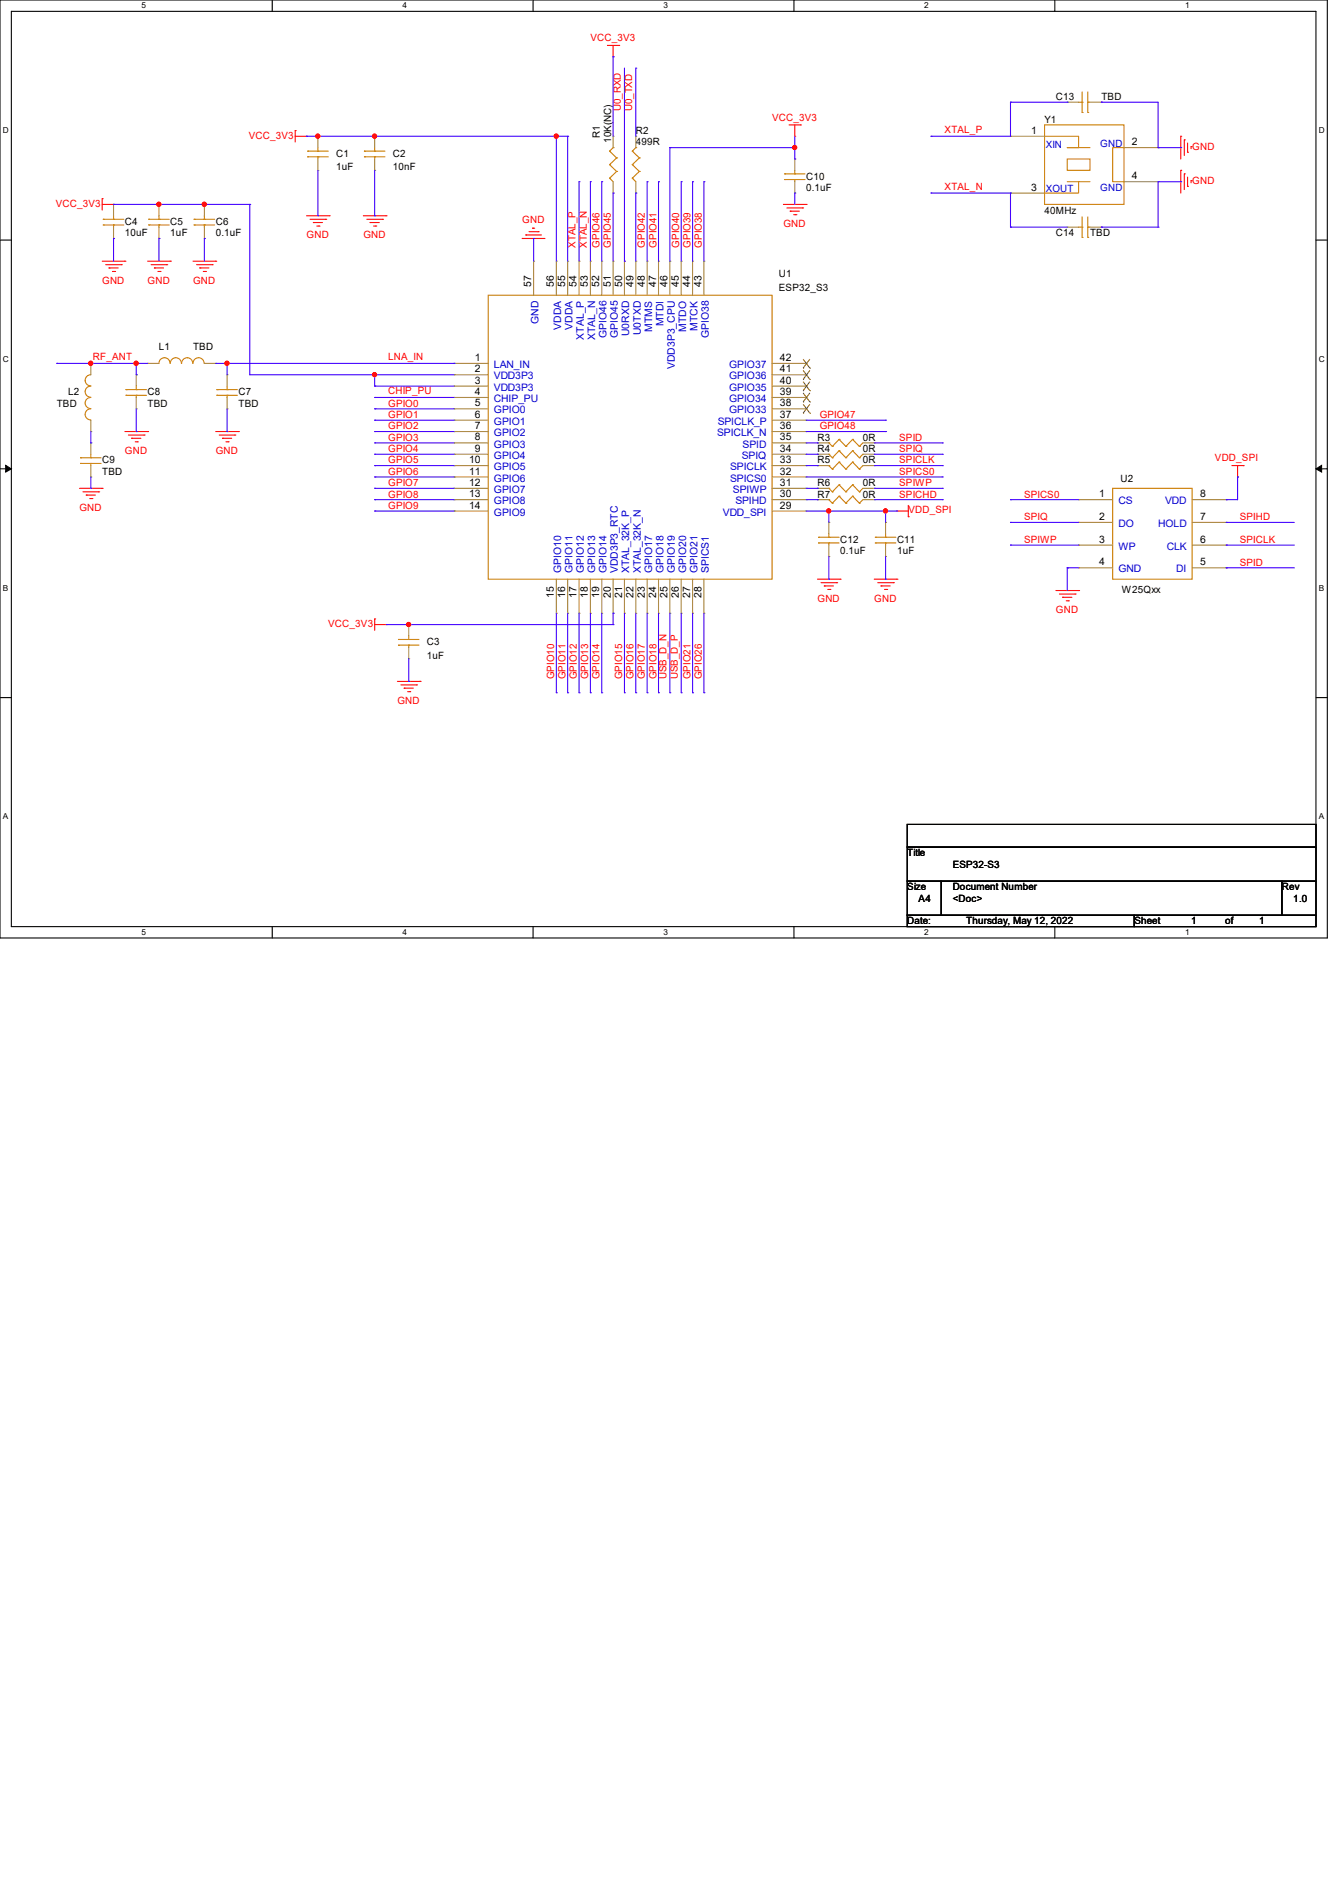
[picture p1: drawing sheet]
<svg xmlns="http://www.w3.org/2000/svg" width="210mm" height="297mm" viewBox="0 0 210 297" stroke-linecap="round" stroke-linejoin="round" font-family="sans-serif">
<path d="M0 0h207.9v146.9h-207.9zM1.8 1.8h204.3v143.3h-204.3z" fill="none" stroke="#000" stroke-width=".17"/>
<g fill="#fff">
<path d="M22.2 .2h.7v1.4h-.7z"/>
<path d="M22.2 145.2h.7v1.4h-.7z"/>
</g>
<path d="M42.6 0v1.8M42.6 145.1v1.8" fill="none" stroke="#000" stroke-width=".17"/>
<g fill="#fff">
<path d="M63 .2h.7v1.4h-.7z"/>
<path d="M63 145.2h.7v1.4h-.7z"/>
</g>
<path d="M83.5 0v1.8M83.5 145.1v1.8" fill="none" stroke="#000" stroke-width=".17"/>
<g fill="#fff">
<path d="M103.9 .2h.7v1.4h-.7z"/>
<path d="M103.9 145.2h.7v1.4h-.7z"/>
</g>
<path d="M124.3 0v1.8M124.3 145.1v1.8" fill="none" stroke="#000" stroke-width=".17"/>
<g fill="#fff">
<path d="M144.7 .2h.7v1.4h-.7z"/>
<path d="M144.7 145.2h.7v1.4h-.7z"/>
</g>
<path d="M165.2 0v1.8M165.2 145.1v1.8" fill="none" stroke="#000" stroke-width=".17"/>
<g fill="#fff">
<path d="M185.6 .2h.7v1.4h-.7z"/>
<path d="M185.6 145.2h.7v1.4h-.7z"/>
<path d="M.5 19.7h.9v1.4h-.9z"/>
<path d="M206.5 19.7h.9v1.4h-.9z"/>
<path d="M.5 55.5h.9v1.4h-.9z"/>
<path d="M206.5 55.5h.9v1.4h-.9z"/>
</g>
<path d="M0 37.6h1.8M206.1 37.6h1.8" fill="none" stroke="#000" stroke-width=".17"/>
<g fill="#fff">
<path d="M.5 91.3h.8v1.4h-.8z"/>
<path d="M206.5 91.3h.8v1.4h-.8z"/>
</g>
<path d="M0 73.4h1.8M206.1 73.4h1.8" fill="none" stroke="#000" stroke-width=".17"/>
<path d="M.9 72.9l.9 .5-.9 .5zM206.1 73.4l.9-.5v1z" fill="#000" stroke="#000" stroke-width=".16"/>
<g fill="#fff">
<path d="M.5 127.1h.8v1.4h-.8z"/>
<path d="M206.5 127.1h.8v1.4h-.8z"/>
</g>
<path d="M0 109.2h1.8M206.1 109.2h1.8M142.1 129.1h64v3.5h-64zM142.1 132.6h64v5.4h-64zM142.1 138h5.3v5.3h-5.3zM147.4 138h53.3v5.3h-53.3zM200.7 138h5.4v5.3h-5.4zM142.1 143.3h35.5v1.8h-35.5zM177.6 143.3h28.5v1.8h-28.5z" fill="none" stroke="#000" stroke-width=".17"/>
<g fill="none" stroke="#f00" stroke-width=".17">
<path d="M95.1 7.1h1.8M96 8.9h.1M96 7.1v1.8M96.9 7.1h.1M123.6 19.6h1.7M124.5 19.6v1.7M125.3 19.6h.1M16 31.1h.1M16 32h1.8M16 31.1v1.8M17.8 32h.1M46.2 20.4h.1"/>
<path d="M46.2 21.3h1.8M46.2 20.4v1.8M48 21.3h.1M48 33.8h3.6M48.6 34.3h2.4M49.1 34.8h.1M49.1 34.8h1.4M49.6 35.4h.4M50 35.4h.1M51 34.3h.1M51.6 33.8h.1M56.9 33.8h3.6"/>
<path d="M57.4 34.3h2.5M58 34.8h.1M58 34.8h1.4M58.5 35.4h.3M58.8 35.4h.1M59.9 34.3h.1M60.5 33.8h.1M81.8 37.3h.1M81.8 37.3h3.5M82.3 36.8h.1M82.3 36.8h2.5M82.8 36.3h1.5"/>
<path d="M83.4 35.7h.1M83.4 35.7h.3M84.3 36.3h.1M122.7 32h3.5M123.2 32.6h2.5M123.7 33.1h.1M123.7 33.1h1.5M124.3 33.6h.3M124.5 21.3h.1M124.6 33.6h.1M125.7 32.6h.1M126.2 32h.1"/>
<path d="M184.9 21.3h.1M184.9 26.7h.1M184.9 21.3v3.6M184.9 26.7v3.5M185.5 21.9h.1M185.5 27.2h.1M185.5 21.9v2.4M185.5 27.2v2.5M186 23.8h.1M186 29.2h.1M186 22.4v1.4M186 27.7v1.5"/>
<path d="M186.5 22.9h.1M186.5 28.3h.1M186.5 22.9v.4M186.5 28.3v.3M16 40.9h3.6M16.6 41.4h2.4M17.1 42h.1M17.1 42h1.4M17.6 42.5h.3M17.9 42.5h.1M19 41.4h.1M19.6 40.9h.1"/>
<path d="M23.1 40.9h3.6M23.7 41.4h2.4M24.2 42h.1M24.2 42h1.4M24.7 42.5h.4M25.1 42.5h.1M26.1 41.4h.1M26.7 40.9h.1M30.2 40.9h3.6M30.8 41.4h2.4M31.3 42h.1M31.3 42h1.4"/>
<path d="M31.8 42.5h.4M32.2 42.5h.1M33.2 41.4h.1M33.8 40.9h.1M12.4 76.5h3.6M13 77h2.5M13.5 77.5h.1M13.5 77.5h1.4M14.1 78.1h.3M14.4 78.1h.1M15.5 77h.1M16 76.5h.1"/>
<path d="M19.6 67.6h3.5M20.1 68.1h2.5M20.6 68.6h.1M20.6 68.6h1.5M21.2 69.2h.3M21.5 69.2h.1M22.6 68.1h.1M23.1 67.6h.1M33.8 67.6h3.5M34.3 68.1h2.5M34.8 68.6h.1M34.8 68.6h1.5"/>
<path d="M35.4 69.2h.3M35.7 69.2h.1M36.8 68.1h.1M37.3 67.6h.1M142.2 79.1v1.8M192.9 72.9h1.8M193.8 74.7h.1M193.8 72.9v1.8M194.7 72.9h.1M58.7 96.9h.1M58.7 97.8h1.8M58.7 96.9v1.8"/>
<path d="M60.5 97.8h.1M128 90.7h3.6M128.6 91.2h2.4M129.1 91.7h.1M129.1 91.7h1.4M129.6 92.3h.4M130 92.3h.1M131 91.2h.1M131.6 90.7h.1M136.9 90.7h3.6M137.5 91.2h2.4M138 91.7h.1"/>
<path d="M138 91.7h1.4M138.5 92.3h.4M138.9 92.3h.1M139.9 91.2h.1M140.5 90.7h.1M140.5 80h.1M140.5 80h1.7M142.2 80.9h.1M165.4 92.5h3.5M165.9 93h2.5M166.4 93.5h.1M166.4 93.5h1.5"/>
<path d="M167 94.1h.3M167.3 94.1h.1M168.4 93h.1M168.9 92.5h.1M62.2 106.7h3.6M62.8 107.2h2.4M63.3 107.7h.1M63.3 107.7h1.4M63.8 108.3h.4M64.2 108.3h.1M65.2 107.2h.1M65.8 106.7h.1"/>
</g>
<g fill="none" stroke="#cc8006" stroke-width=".17">
<path d="M163.6 19.6h12.4v12.4h-12.4zM168.9 16h.6M169.5 17.6h.1M169.5 16h.1M169.5 14.4v3.2M170.3 16h.1M170.3 17.6h.1M170.3 14.4v3.2M170.3 16h.4M16.2 34.3h.1M16.2 35.2h.1M16.2 34.3h3.2"/>
<path d="M16.2 35.2h3.2M17.8 35.2h.1M17.8 34.3h.1M17.8 33.8v.5M17.8 35.2v.4M23.3 34.3h.1M23.3 35.2h.1M23.3 34.3h3.2M23.3 35.2h3.2M24.9 35.2h.1M24.9 34.3h.1M24.9 33.8v.5"/>
<path d="M24.9 35.2v.4M30.4 34.3h.1M30.4 35.2h.1M30.4 34.3h3.2M30.4 35.2h3.2M32 35.2h.1M32 34.3h.1M32 33.8v.5M32 35.2v.4M48.2 23.7h.1M48.2 24.6h.1M48.2 23.7h3.2"/>
<path d="M48.2 24.6h3.2M49.8 24.6h.1M49.8 23.7h.1M49.8 23.1v.6M49.8 24.6v.3M57.1 23.7h.1M57.1 24.6h.1M57.1 23.7h3.2M57.1 24.6h3.2M58.7 24.6h.1M58.7 23.7h.1M58.7 23.1v.6"/>
<path d="M58.7 24.6v.3M95.5 27.9h.1M95.5 25.8h.1M95.5 23.7h.1M95.5 27.9l.5 .5M95.5 25.8l1.1 1M95.5 23.7l1.1 1M96 23.1h.1M96 23.1l-.5 .6M96.6 26.8h.1M96.6 24.7h.1M96.6 26.8l-1.1 1.1"/>
<path d="M96.6 24.7l-1.1 1.1M99 27.9h.1M99 25.8h.1M99 23.7h.1M99 27.9l.6 .5M99 25.8l1.1 1M99 23.7l1.1 1M99.6 23.1h.1M99.6 23.1l-.6 .6M100.1 26.8h.1M100.1 24.7h.1M100.1 26.8l-1.1 1.1"/>
<path d="M100.1 24.7l-1.1 1.1M122.9 27.2h.1M122.9 28.1h.1M122.9 27.2h3.2M122.9 28.1h3.2M124.5 28.1h.1M124.5 27.2h.1M124.5 26.7v.5M124.5 28.1v.3M163.6 21.3h5.3v1.8h-1.8h3.6M167.1 24.9h3.6v1.8h-3.6zM167.1 28.4h3.6"/>
<path d="M168.9 28.4v1.8h-5.3M168.9 35.6h.6M169.5 37.2h.1M169.5 35.6h.1M169.5 34v3.2M170.3 35.6h.1M170.3 37.2h.1M170.3 35.6h.4M170.3 34v3.2M176 23.1h-1.8v5.3h1.8M14.2 58.7a.87 .87 0 0 0-.9 .8 .87 .87 0 0 0 .9 .9M24.9 56.9a.87 .87 0 0 1 .9-.9 .87 .87 0 0 1 .8 .9"/>
<path d="M26.7 56.9a.87 .87 0 0 1 .8-.9 .87 .87 0 0 1 .9 .9M28.4 56.9a.87 .87 0 0 1 .9-.9 .87 .87 0 0 1 .9 .9M30.2 56.9a.87 .87 0 0 1 .9-.9 .87 .87 0 0 1 .9 .9M76.5 46.2h44.4v44.5h-44.4zM12.6 71.7h.1M12.6 72.6h.1M12.6 71.7h3.2M12.6 72.6h3.2M14.2 64a.87 .87 0 0 0-.9 .9 .87 .87 0 0 0 .9 .8M14.2 62.2a.87 .87 0 0 0-.9 .9 .87 .87 0 0 0 .9 .9M14.2 60.5a.87 .87 0 0 0-.9 .8 .87 .87 0 0 0 .9 .9M14.2 72.6h.1"/>
<path d="M14.2 71.7h.1M14.2 71.1v.6M14.2 72.6v.3M19.7 61h.1M19.7 61.9h.1M19.7 61h3.2M19.7 61.9h3.2M21.3 61.9h.1M21.3 61h.1M21.3 60.5v.5M21.3 61.9v.3M34 61h.1"/>
<path d="M34 61.9h.1M34 61h3.2M34 61.9h3.2M35.6 61.9h.1M35.6 61h.1M35.6 60.5v.5M35.6 61.9v.3M129.8 78.2h.1M129.8 69.3h.1M129.8 76.5h.1M129.8 72.9h.1M129.8 71.1h.1"/>
<path d="M129.8 78.2l.5 .6M129.8 69.3l.5 .6M129.8 76.5l.5 .5M129.8 72.9l.5 .5M129.8 71.1l.5 .6M130.3 78.8h.1M130.3 69.9h.1M130.3 77h.1M130.3 73.4h.1M130.3 71.7h.1M131.4 77.7h.1M131.4 68.8h.1"/>
<path d="M131.4 75.9h.1M131.4 72.3h.1M131.4 70.6h.1M131.4 77.7l1.1 1.1M131.4 77.7l-1.1 1.1M131.4 68.8l1.1 1.1M131.4 68.8l-1.1 1.1M131.4 75.9l1.1 1.1M131.4 75.9l-1.1 1.1M131.4 72.3l1.1 1.1M131.4 72.3l-1.1 1.1M131.4 70.6l1.1 1.1"/>
<path d="M131.4 70.6l-1.1 1.1M132.5 78.8h.1M132.5 69.9h.1M132.5 77h.1M132.5 73.4h.1M132.5 71.7h.1M133.5 77.7h.1M133.5 68.8h.1M133.5 75.9h.1M133.5 72.3h.1M133.5 70.6h.1M133.5 77.7l1.1 1.1"/>
<path d="M133.5 77.7l-1 1.1M133.5 68.8l1.1 1.1M133.5 68.8l-1 1.1M133.5 75.9l1.1 1.1M133.5 75.9l-1 1.1M133.5 72.3l1.1 1.1M133.5 72.3l-1 1.1M133.5 70.6l1.1 1.1M133.5 70.6l-1 1.1M134.6 78.8h.1M134.6 69.9h.1M134.6 77h.1"/>
<path d="M134.6 73.4h.1M134.6 71.7h.1M135.1 78.2l-.5 .6M135.1 69.3l-.5 .6M135.1 76.5l-.5 .5M135.1 72.9l-.5 .5M135.1 71.1l-.5 .6M174.2 76.5h12.5v14.2h-12.5zM64 99.6v.5M128.2 84.1h.1M128.2 85h.1M128.2 84.1h3.2"/>
<path d="M128.2 85h3.2M129.8 85h.1M129.8 84.1h.1M129.8 83.6v.5M129.8 85v.3M137.1 84.1h.1M137.1 85h.1M137.1 84.1h3.2M137.1 85h3.2M138.7 85h.1M138.7 84.1h.1M138.7 83.6v.5"/>
<path d="M138.7 85v.3M62.4 100.1h.1M62.4 101h.1M62.4 100.1h3.2M62.4 101h3.2M64 101h.1M64 100.1h.1M64 101v.3"/>
</g>
<g fill="none" stroke="#a84" stroke-width=".17">
<path d="M167.1 16h.1M167.1 16h1.8M170.7 16h1.8M172.5 16h.1M17.8 37.3h.1M17.8 32h.1M17.8 32v1.8M17.8 35.6v1.7M24.9 37.3h.1M24.9 32h.1M24.9 32v1.8M24.9 35.6v1.7"/>
<path d="M32 37.3h.1M32 32h.1M32 32v1.8M32 35.6v1.7M49.8 26.7h.1M49.8 21.3h.1M49.8 21.3v1.8M49.8 24.9v1.8M58.7 26.7h.1M58.7 21.3h.1M58.7 21.3v1.8M58.7 24.9v1.8"/>
<path d="M96 30.2h.1M96 21.3h.1M96 21.3v1.8M96 28.4v1.8M99.6 30.2h.1M99.6 21.3h.1M99.6 21.3v1.8M99.6 28.4v1.8M124.5 30.2h.1M124.5 24.9h.1M124.5 24.9v1.8M124.5 28.4v1.8"/>
<path d="M158.2 21.3h.1M158.2 30.2h.1M158.2 21.3h5.4M158.2 30.2h5.4M167.1 35.6h.1M167.1 35.6h1.8M170.7 35.6h1.8M172.5 35.6h.1M176 23.1h5.4M176 28.4h5.4M181.4 23.1h.1M181.4 28.4h.1"/>
<path d="M14.2 56.9h.1M14.2 56.9v1.8M21.3 58.7h.1M21.3 58.7v1.8M23.1 56.9h.1M23.1 56.9h1.8M32 56.9h1.8M33.8 56.9h.1M35.6 58.7h.1M35.6 58.7v1.8M71.1 56.9h.1M71.1 58.7h.1"/>
<path d="M71.1 56.9h5.4M71.1 58.7h5.4M83.6 40.9h.1M83.6 40.9v5.3M87.1 40.9h.1M87.1 40.9v5.3M88.9 40.9h.1M88.9 40.9v5.3M90.7 40.9h.1M90.7 40.9v5.3M92.5 40.9h.1M92.5 40.9v5.3"/>
<path d="M94.2 40.9h.1M94.2 40.9v5.3M96 40.9h.1M96 40.9v5.3M97.8 40.9h.1M97.8 40.9v5.3M99.6 40.9h.1M99.6 40.9v5.3M101.3 40.9h.1M101.3 40.9v5.3M103.1 40.9h.1M103.1 40.9v5.3"/>
<path d="M104.9 40.9h.1M104.9 40.9v5.3M106.7 40.9h.1M106.7 40.9v5.3M108.5 40.9h.1M108.5 40.9v5.3M110.2 40.9h.1M110.2 40.9v5.3M120.9 56.9h5.3M120.9 58.7h5.3M126.2 58.7h.1M126.2 56.9h.1"/>
<path d="M14.2 67.6h.1M14.2 74.7h.1M14.2 69.3h.1M14.2 65.8v1.8M14.2 69.3v1.8M14.2 72.9v1.8M21.3 64h.1M21.3 62.2v1.8M35.6 64h.1M35.6 62.2v1.8M71.1 60.5h.1M71.1 62.2h.1"/>
<path d="M71.1 64h.1M71.1 65.8h.1M71.1 67.6h.1M71.1 69.3h.1M71.1 71.1h.1M71.1 72.9h.1M71.1 74.7h.1M71.1 76.5h.1M71.1 78.2h.1M71.1 60.5h5.4M71.1 62.2h5.4M71.1 64h5.4"/>
<path d="M71.1 65.8h5.4M71.1 67.6h5.4M71.1 69.3h5.4M71.1 71.1h5.4M71.1 72.9h5.4M71.1 74.7h5.4M71.1 76.5h5.4M71.1 78.2h5.4M120.9 60.5h5.3M120.9 62.2h5.3M120.9 64h5.3M120.9 65.8h5.3"/>
<path d="M120.9 67.6h5.3M120.9 69.3h5.3M120.9 71.1h5.3M120.9 72.9h5.3M120.9 74.7h5.3M120.9 76.5h5.3M120.9 78.2h5.3M126.2 78.2h.1M126.2 76.5h.1M126.2 74.7h.1M126.2 72.9h.1M126.2 71.1h.1"/>
<path d="M126.2 69.3h.1M126.2 67.6h.1M126.2 65.8h.1M126.2 64h.1M126.2 62.2h.1M126.2 60.5h.1M128 78.2h.1M128 69.3h.1M128 76.5h.1M128 72.9h.1M128 71.1h.1M128 69.3h1.8"/>
<path d="M128 71.1h1.8M128 72.9h1.8M128 76.5h1.8M128 78.2h1.8M135.1 69.3h1.8M135.1 71.1h1.8M135.1 72.9h1.8M135.1 76.5h1.8M135.1 78.2h1.8M136.9 78.2h.1M136.9 69.3h.1M136.9 76.5h.1"/>
<path d="M136.9 72.9h.1M136.9 71.1h.1M168.9 78.2h.1M168.9 78.2h5.3M186.7 78.2h5.3M192 78.2h.1M64 97.8h.1M64 97.8v1.8M71.1 80h.1M71.1 80h5.4M87.1 96h.1M87.1 90.7v5.3"/>
<path d="M88.9 96h.1M88.9 90.7v5.3M90.7 96h.1M90.7 90.7v5.3M92.5 96h.1M92.5 90.7v5.3M94.2 96h.1M94.2 90.7v5.3M96 96h.1M96 90.7v5.3M97.8 96h.1M97.8 90.7v5.3"/>
<path d="M99.6 96h.1M99.6 90.7v5.3M101.3 96h.1M101.3 90.7v5.3M103.1 96h.1M103.1 90.7v5.3M104.9 96h.1M104.9 90.7v5.3M106.7 96h.1M106.7 90.7v5.3M108.5 96h.1M108.5 90.7v5.3"/>
<path d="M110.2 96h.1M110.2 90.7v5.3M120.9 80h5.3M126.2 80h.1M129.8 87.1h.1M129.8 81.8h.1M129.8 81.8v1.8M129.8 85.3v1.8M138.7 87.1h.1M138.7 81.8h.1M138.7 81.8v1.8M138.7 85.3v1.8"/>
<path d="M168.9 81.8h.1M168.9 85.3h.1M168.9 88.9h.1M168.9 81.8h5.3M168.9 85.3h5.3M168.9 88.9h5.3M186.7 81.8h5.3M186.7 85.3h5.3M186.7 88.9h5.3M192 81.8h.1M192 85.3h.1M192 88.9h.1"/>
<path d="M64 103.1h.1M64 101.3v1.8"/>
</g>
<g fill="none" stroke="#804000" stroke-width=".16">
<path d="M125.8 59.4h.1M125.8 57.6h.1M125.8 59.8l1 1.4M125.8 58l1 1.4M125.8 56.2l1 1.4M126.8 59.4h.1M126.8 57.6h.1M126.8 59.8l-1 1.4M126.8 58l-1 1.4M126.8 56.2l-1 1.4M125.8 64.7h.1M125.8 62.9h.1"/>
<path d="M125.8 61.2h.1M125.8 63.3l1 1.4M125.8 61.5l1 1.4M126.8 64.7h.1M126.8 62.9h.1M126.8 61.2h.1M126.8 63.3l-1 1.4M126.8 61.5l-1 1.4"/>
</g>
<g fill="none" stroke="#4200ff" stroke-width=".17">
<path d="M96 8.9h.1M96 8.9v12.4M97.8 10.7v30.2M99.6 10.7h.1M99.6 10.7v10.6M158.2 16h.1M158.2 16v5.3h-12.4M158.2 16h8.9M167.1 16h.1M172.5 16h.1M172.5 16h8.9v7.1M17.8 32h.1"/>
<path d="M17.8 37.3h.1M17.8 32h21.3M17.8 37.3v3.6M24.9 32h.1M24.9 37.3h.1M24.9 37.3v3.6M32 32h.1M32 37.3h.1M32 37.3v3.6M39.1 32h.1M39.1 32v26.7h32M48 21.3h.1"/>
<path d="M48 21.3h40.9M49.8 33.8h.1M49.8 26.7v7.1M58.7 21.3h.1M58.7 33.8h.1M58.7 26.7v7.1M83.6 37.3h.1M83.6 37.3v3.6M87.1 21.3h.1M87.1 21.3v19.6M88.9 21.3h.1M88.9 21.3v19.6"/>
<path d="M90.7 28.4h.1M90.7 28.4v12.5M92.5 28.4h.1M92.5 28.4v12.5M94.2 28.4h.1M94.2 28.4v12.5M96 30.2h.1M96 30.2v10.7M99.6 30.2h.1M99.6 30.2v10.7M101.3 28.4h.1M101.3 28.4v12.5"/>
<path d="M103.1 28.4h.1M103.1 28.4v12.5M104.9 23.1h.1M104.9 23.1v17.8M104.9 23.1h19.6M106.7 28.4h.1M106.7 28.4v12.5M108.5 28.4h.1M108.5 28.4v12.5M110.2 28.4h.1M110.2 28.4v12.5M124.5 30.2h.1"/>
<path d="M124.5 23.1h.1M124.5 24.9h.1M124.5 21.3v3.6M124.5 30.2v1.8M145.8 21.3h.1M145.8 30.2h.1M145.8 30.2h12.4M158.2 35.6h.1M158.2 30.2h.1M158.2 35.6h8.9M158.2 30.2v5.4M172.5 35.6h.1"/>
<path d="M172.5 35.6h8.9M181.4 23.1h.1M181.4 35.6h.1M181.4 23.1h3.5M184.9 23.1h.1M184.9 28.4h.1M184.9 28.4h-3.5v7.2M8.9 56.9h.1M8.9 56.9h14.2M14.2 56.9h.1M21.3 56.9h.1M21.3 58.7h.1"/>
<path d="M21.3 56.9v1.8M33.8 56.9h37.3M35.6 56.9h.1M35.6 56.9v1.8M58.7 58.7h.1M58.7 58.7v1.8M71.1 56.9h.1M97.8 40.9h.1M14.2 69.3h.1M14.2 76.5h.1M14.2 67.6v1.7M14.2 74.7v1.8"/>
<path d="M21.3 67.6h.1M21.3 64v3.6M35.6 67.6h.1M35.6 64v3.6M58.7 64h.1M58.7 60.5h.1M58.7 65.8h.1M58.7 67.6h.1M58.7 69.3h.1M58.7 71.1h.1M58.7 72.9h.1M58.7 74.7h.1"/>
<path d="M58.7 76.5h.1M58.7 78.2h.1M58.7 62.2h.1M58.7 64h12.4M58.7 60.5h12.4M58.7 65.8h12.4M58.7 67.6h12.4M58.7 69.3h12.4M58.7 71.1h12.4M58.7 72.9h12.4M58.7 74.7h12.4M58.7 76.5h12.4"/>
<path d="M58.7 78.2h12.4M58.7 62.2h12.4M126.2 65.8h12.5M126.2 67.6h12.5M126.2 69.3h1.8M126.2 71.1h1.8M126.2 72.9h1.8M126.2 74.7h21.4M126.2 76.5h1.8M126.2 78.2h1.8M128 69.3h.1M128 71.1h.1"/>
<path d="M128 72.9h.1M128 76.5h.1M128 78.2h.1M136.9 69.3h10.7M136.9 71.1h10.7M136.9 72.9h10.7M136.9 76.5h10.7M136.9 78.2h10.7M138.7 65.8h.1M138.7 67.6h.1M147.6 74.7h.1M147.6 78.2h.1"/>
<path d="M147.6 76.5h.1M147.6 72.9h.1M147.6 71.1h.1M147.6 69.3h.1M158.2 78.2h.1M158.2 78.2h10.7M192 78.2h.1M193.8 74.7h.1M193.8 74.7v3.5h-1.8M58.7 80h.1M58.7 80h12.4M60.5 97.8h35.5"/>
<path d="M64 97.8h.1M87.1 96v12.5M88.9 96v12.5M90.7 96v12.5M92.5 96v12.5M94.2 96v12.5M96 97.8h.1M96 96h.1M96 96v1.8M97.8 96v12.5M99.6 96v12.5M101.3 96v12.5"/>
<path d="M103.1 96v12.5M104.9 96v12.5M106.7 96v12.5M108.5 96v12.5M110.2 96v12.5M126.2 80h14.3M129.8 80h.1M129.8 90.7h.1M129.8 80v1.8M129.8 87.1v3.6M138.7 80h.1M138.7 90.7h.1"/>
<path d="M138.7 80v1.8M138.7 87.1v3.6M140.5 80h.1M158.2 81.8h.1M158.2 85.3h.1M158.2 81.8h10.7M158.2 85.3h10.7M167.1 88.9h.1M167.1 88.9h1.8M167.1 88.9v3.6M192 88.9h.1M192 85.3h.1"/>
<path d="M192 81.8h.1M192 88.9h10.7M192 81.8h10.7M192 85.3h10.7M64 106.7h.1M64 103.1v3.6M87.1 108.5h.1M88.9 108.5h.1M90.7 108.5h.1M92.5 108.5h.1M94.2 108.5h.1M97.8 108.5h.1"/>
<path d="M99.6 108.5h.1M101.3 108.5h.1M103.1 108.5h.1M104.9 108.5h.1M106.7 108.5h.1M108.5 108.5h.1M110.2 108.5h.1"/>
</g>
<g fill="#f00" stroke="#f00" stroke-width=".17">
<circle cx="87.1" cy="21.3" r=".32"/>
<circle cx="49.8" cy="21.3" r=".32"/>
<circle cx="58.7" cy="21.3" r=".32"/>
<circle cx="64" cy="97.8" r=".32"/>
<circle cx="58.7" cy="58.7" r=".32"/>
<circle cx="32" cy="32" r=".32"/>
<circle cx="24.9" cy="32" r=".32"/>
<circle cx="35.5" cy="56.9" r=".32"/>
<circle cx="21.3" cy="56.9" r=".32"/>
<circle cx="14.2" cy="56.9" r=".32"/>
<circle cx="124.4" cy="23.1" r=".32"/>
<circle cx="129.8" cy="80" r=".32"/>
<circle cx="138.7" cy="80" r=".32"/>
</g>
<g font-size="1.6" fill="#f00">
<text x="92.5" y="6.4">VCC_3V3</text>
<text x="97.2" y="17.4" transform="rotate(-90 97.2 17.4)">U0_RXD</text>
<text x="99" y="17.4" transform="rotate(-90 99 17.4)">U0_TXD</text>
<text x="38.9" y="21.7">VCC_3V3</text>
<text x="120.9" y="18.9">VCC_3V3</text>
<text x="147.9" y="20.8">XTAL_P</text>
<text x="186.7" y="23.5">GND</text>
<text x="147.9" y="29.7">XTAL_N</text>
<text x="186.7" y="28.8">GND</text>
<text x="8.7" y="32.4">VCC_3V3</text>
<text x="81.8" y="34.9">GND</text>
<text x="122.7" y="35.6">GND</text>
<text x="48" y="37.3">GND</text>
<text x="56.9" y="37.3">GND</text>
<text x="90.1" y="38.8" transform="rotate(-90 90.1 38.8)">XTAL_P</text>
<text x="91.9" y="38.8" transform="rotate(-90 91.9 38.8)">XTAL_N</text>
<text x="93.9" y="38.8" transform="rotate(-90 93.9 38.8)">GPIO46</text>
<text x="95.7" y="38.8" transform="rotate(-90 95.7 38.8)">GPIO45</text>
<text x="101" y="38.8" transform="rotate(-90 101 38.8)">GPIO42</text>
<text x="102.8" y="38.8" transform="rotate(-90 102.8 38.8)">GPIO41</text>
<text x="106.3" y="38.8" transform="rotate(-90 106.3 38.8)">GPIO40</text>
<text x="108.1" y="38.8" transform="rotate(-90 108.1 38.8)">GPIO39</text>
<text x="109.9" y="38.8" transform="rotate(-90 109.9 38.8)">GPIO38</text>
<text x="16" y="44.5">GND</text>
<text x="23.1" y="44.5">GND</text>
<text x="30.2" y="44.5">GND</text>
<text x="14.6" y="56.3">RF_ANT</text>
<text x="60.8" y="56.3">LNA_IN</text>
<text x="60.8" y="63.7">GPIO0</text>
<text x="60.8" y="65.4">GPIO1</text>
<text x="60.8" y="61.7">CHIP_PU</text>
<text x="128.4" y="65.4">GPIO47</text>
<text x="19.6" y="71.1">GND</text>
<text x="33.8" y="71.1">GND</text>
<text x="60.8" y="67.2">GPIO2</text>
<text x="60.8" y="69">GPIO3</text>
<text x="60.8" y="70.8">GPIO4</text>
<text x="128.4" y="67.2">GPIO48</text>
<text x="140.8" y="70.8">SPIQ</text>
<text x="140.8" y="69">SPID</text>
<text x="60.8" y="72.6">GPIO5</text>
<text x="60.8" y="74.3">GPIO6</text>
<text x="60.8" y="76.1">GPIO7</text>
<text x="60.8" y="77.9">GPIO8</text>
<text x="140.8" y="74.3">SPICS0</text>
<text x="140.8" y="77.9">SPICHD</text>
<text x="140.8" y="76.1">SPIWP</text>
<text x="140.8" y="72.6">SPICLK</text>
<text x="160.4" y="77.9">SPICS0</text>
<text x="190.3" y="72.2">VDD_SPI</text>
<text x="12.4" y="80">GND</text>
<text x="60.8" y="79.7">GPIO9</text>
<text x="142.2" y="80.4">VDD_SPI</text>
<text x="160.4" y="81.4">SPIQ</text>
<text x="194.2" y="81.4">SPIHD</text>
<text x="160.4" y="85">SPIWP</text>
<text x="194.2" y="88.6">SPID</text>
<text x="194.2" y="85">SPICLK</text>
<text x="128" y="94.2">GND</text>
<text x="136.9" y="94.2">GND</text>
<text x="51.4" y="98.2">VCC_3V3</text>
<text x="165.4" y="96">GND</text>
<text x="86.8" y="106.3" transform="rotate(-90 86.8 106.3)">GPIO10</text>
<text x="88.6" y="106.3" transform="rotate(-90 88.6 106.3)">GPIO11</text>
<text x="90.3" y="106.3" transform="rotate(-90 90.3 106.3)">GPIO12</text>
<text x="92.1" y="106.3" transform="rotate(-90 92.1 106.3)">GPIO13</text>
<text x="93.9" y="106.3" transform="rotate(-90 93.9 106.3)">GPIO14</text>
<text x="97.5" y="106.3" transform="rotate(-90 97.5 106.3)">GPIO15</text>
<text x="99.2" y="106.3" transform="rotate(-90 99.2 106.3)">GPIO16</text>
<text x="101" y="106.3" transform="rotate(-90 101 106.3)">GPIO17</text>
<text x="102.8" y="106.3" transform="rotate(-90 102.8 106.3)">GPIO18</text>
<text x="104.4" y="106.3" transform="rotate(-90 104.4 106.3)">USB_D_N</text>
<text x="106.1" y="106.3" transform="rotate(-90 106.1 106.3)">USB_D_P</text>
<text x="108.1" y="106.3" transform="rotate(-90 108.1 106.3)">GPIO21</text>
<text x="109.9" y="106.3" transform="rotate(-90 109.9 106.3)">GPIO26</text>
<text x="62.2" y="110.2">GND</text>
</g>
<g font-size="1.6">
<text x="165.4" y="15.7">C13</text>
<text x="172.5" y="15.7">TBD</text>
<text x="93.9" y="21.7" transform="rotate(-90 93.9 21.7)">R1</text>
<text x="95.7" y="22.4" transform="rotate(-90 95.7 22.4)">10K(NC)</text>
<text x="99.6" y="21">R2</text>
<text x="99.6" y="22.8">499R</text>
<text x="161.5" y="21">1</text>
<text x="163.6" y="19.2">Y1</text>
<text x="177.3" y="22.7">2</text>
<text x="52.6" y="24.6">C1</text>
<text x="52.6" y="26.7">1uF</text>
<text x="61.5" y="24.6">C2</text>
<text x="61.5" y="26.7">10nF</text>
<text x="126.2" y="28.1">C10</text>
<text x="126.2" y="29.9">0.1uF</text>
<text x="161.5" y="29.8">3</text>
<text x="177.3" y="28.1">4</text>
<text x="19.6" y="35.2">C4</text>
<text x="26.7" y="35.2">C5</text>
<text x="33.8" y="35.2">C6</text>
<text x="163.6" y="33.4">40MHz</text>
<text x="19.6" y="37">10uF</text>
<text x="26.7" y="37">1uF</text>
<text x="33.8" y="37">0.1uF</text>
<text x="165.4" y="37">C14</text>
<text x="170.7" y="37">TBD</text>
<text x="83.2" y="45" transform="rotate(-90 83.2 45)">57</text>
<text x="86.7" y="45" transform="rotate(-90 86.7 45)">56</text>
<text x="88.5" y="45" transform="rotate(-90 88.5 45)">55</text>
<text x="90.3" y="45" transform="rotate(-90 90.3 45)">54</text>
<text x="92.1" y="45" transform="rotate(-90 92.1 45)">53</text>
<text x="93.9" y="45" transform="rotate(-90 93.9 45)">52</text>
<text x="95.6" y="45" transform="rotate(-90 95.6 45)">51</text>
<text x="97.4" y="45" transform="rotate(-90 97.4 45)">50</text>
<text x="99.2" y="45" transform="rotate(-90 99.2 45)">49</text>
<text x="101" y="45" transform="rotate(-90 101 45)">48</text>
<text x="102.7" y="45" transform="rotate(-90 102.7 45)">47</text>
<text x="104.5" y="45" transform="rotate(-90 104.5 45)">46</text>
<text x="106.3" y="45" transform="rotate(-90 106.3 45)">45</text>
<text x="108.1" y="45" transform="rotate(-90 108.1 45)">44</text>
<text x="109.9" y="45" transform="rotate(-90 109.9 45)">43</text>
<text x="122" y="43.4">U1</text>
<text x="122" y="45.6">ESP32_S3</text>
<text x="24.9" y="54.8">L1</text>
<text x="30.2" y="54.8">TBD</text>
<text x="74.3" y="56.5">1</text>
<text x="74.3" y="58.3">2</text>
<text x="122.1" y="58.3">41</text>
<text x="122.1" y="56.5">42</text>
<text x="8.9" y="63.7">TBD</text>
<text x="10.7" y="61.9">L2</text>
<text x="23.1" y="61.9">C8</text>
<text x="23.1" y="63.7">TBD</text>
<text x="37.3" y="61.9">C7</text>
<text x="37.3" y="63.7">TBD</text>
<text x="74.3" y="60.1">3</text>
<text x="74.3" y="61.8">4</text>
<text x="74.3" y="63.6">5</text>
<text x="74.3" y="65.4">6</text>
<text x="122.1" y="65.4">37</text>
<text x="122.1" y="63.6">38</text>
<text x="122.1" y="61.8">39</text>
<text x="122.1" y="60.1">40</text>
<text x="74.3" y="67.2">7</text>
<text x="74.3" y="69">8</text>
<text x="74.3" y="70.7">9</text>
<text x="122.1" y="70.7">34</text>
<text x="122.1" y="69">35</text>
<text x="122.1" y="67.2">36</text>
<text x="128" y="69">R3</text>
<text x="128" y="70.8">R4</text>
<text x="135.1" y="69">0R</text>
<text x="135.1" y="70.8">0R</text>
<text x="16" y="72.6">C9</text>
<text x="16" y="74.3">TBD</text>
<text x="73.5" y="72.5">10</text>
<text x="73.5" y="74.3">11</text>
<text x="73.5" y="76.1">12</text>
<text x="73.5" y="77.9">13</text>
<text x="122.1" y="77.9">30</text>
<text x="122.1" y="76.1">31</text>
<text x="122.1" y="74.3">32</text>
<text x="122.1" y="72.5">33</text>
<text x="128" y="77.9">R7</text>
<text x="128" y="76.1">R6</text>
<text x="128" y="72.6">R5</text>
<text x="135.1" y="77.9">0R</text>
<text x="135.1" y="76.1">0R</text>
<text x="135.1" y="72.6">0R</text>
<text x="172.1" y="77.9">1</text>
<text x="175.5" y="75.4">U2</text>
<text x="187.9" y="77.9">8</text>
<text x="73.5" y="79.6">14</text>
<text x="122.1" y="79.6">29</text>
<text x="172.1" y="81.4">2</text>
<text x="187.9" y="81.4">7</text>
<text x="131.6" y="85">C12</text>
<text x="131.6" y="86.8">0.1uF</text>
<text x="140.5" y="85">C11</text>
<text x="140.5" y="86.8">1uF</text>
<text x="172.1" y="85">3</text>
<text x="172.1" y="88.5">4</text>
<text x="187.9" y="85">6</text>
<text x="187.9" y="88.5">5</text>
<text x="86.7" y="93.7" transform="rotate(-90 86.7 93.7)">15</text>
<text x="88.5" y="93.7" transform="rotate(-90 88.5 93.7)">16</text>
<text x="90.3" y="93.7" transform="rotate(-90 90.3 93.7)">17</text>
<text x="92.1" y="93.7" transform="rotate(-90 92.1 93.7)">18</text>
<text x="93.9" y="93.7" transform="rotate(-90 93.9 93.7)">19</text>
<text x="95.6" y="93.7" transform="rotate(-90 95.6 93.7)">20</text>
<text x="97.4" y="93.7" transform="rotate(-90 97.4 93.7)">21</text>
<text x="99.2" y="93.7" transform="rotate(-90 99.2 93.7)">22</text>
<text x="101" y="93.7" transform="rotate(-90 101 93.7)">23</text>
<text x="102.7" y="93.7" transform="rotate(-90 102.7 93.7)">24</text>
<text x="104.5" y="93.7" transform="rotate(-90 104.5 93.7)">25</text>
<text x="106.3" y="93.7" transform="rotate(-90 106.3 93.7)">26</text>
<text x="108.1" y="93.7" transform="rotate(-90 108.1 93.7)">27</text>
<text x="109.9" y="93.7" transform="rotate(-90 109.9 93.7)">28</text>
<text x="175.7" y="92.8">W25Qxx</text>
<text x="66.8" y="101">C3</text>
<text x="66.8" y="103.1">1uF</text>
<text x="142.1" y="134.1">Title</text>
<text x="149.2" y="135.8">ESP32-S3</text>
<text x="142.1" y="139.4">Size</text>
<text x="143.9" y="141.2">A4</text>
<text x="149.2" y="139.4">Document Number</text>
<text x="149.2" y="141.2">&lt;Doc&gt;</text>
<text x="200.8" y="139.4">Rev</text>
<text x="202.5" y="141.2">1.0</text>
<text x="142.1" y="144.7">Date:</text>
<text x="151.3" y="144.7">Thursday, May 12, 2022</text>
<text x="177.6" y="144.7">Sheet</text>
<text x="186.5" y="144.7">1</text>
<text x="191.9" y="144.7">of</text>
<text x="197.2" y="144.7">1</text>
</g>
<g font-size="1.6" fill="#00c">
<text x="163.8" y="23.1">XIN</text>
<text x="172.3" y="22.9">GND</text>
<text x="172.3" y="29.9">GND</text>
<text x="163.8" y="30.1">XOUT</text>
<text x="84.3" y="50.7" transform="rotate(-90 84.3 50.7)">GND</text>
<text x="87.9" y="51.7" transform="rotate(-90 87.9 51.7)">VDDA</text>
<text x="89.7" y="51.7" transform="rotate(-90 89.7 51.7)">VDDA</text>
<text x="91.4" y="53.2" transform="rotate(-90 91.4 53.2)">XTAL_P</text>
<text x="93.2" y="53.3" transform="rotate(-90 93.2 53.3)">XTAL_N</text>
<text x="95" y="53" transform="rotate(-90 95 53)">GPIO46</text>
<text x="96.8" y="53" transform="rotate(-90 96.8 53)">GPIO45</text>
<text x="98.6" y="52.6" transform="rotate(-90 98.6 52.6)">U0RXD</text>
<text x="100.3" y="52.5" transform="rotate(-90 100.3 52.5)">U0TXD</text>
<text x="102.1" y="51.9" transform="rotate(-90 102.1 51.9)">MTMS</text>
<text x="103.9" y="51.1" transform="rotate(-90 103.9 51.1)">MTDI</text>
<text x="107.4" y="51.9" transform="rotate(-90 107.4 51.9)">MTDO</text>
<text x="109.2" y="51.8" transform="rotate(-90 109.2 51.8)">MTCK</text>
<text x="111" y="53" transform="rotate(-90 111 53)">GPIO38</text>
<text x="77.3" y="57.6">LAN_IN</text>
<text x="77.3" y="59.4">VDD3P3</text>
<text x="105.7" y="57.8" transform="rotate(-90 105.7 57.8)">VDD3P3_CPU</text>
<text x="114.2" y="59.4">GPIO36</text>
<text x="114.2" y="57.6">GPIO37</text>
<text x="77.3" y="61.2">VDD3P3</text>
<text x="77.3" y="63">CHIP_PU</text>
<text x="77.3" y="64.7">GPIO0</text>
<text x="114.2" y="64.7">GPIO33</text>
<text x="114.2" y="63">GPIO34</text>
<text x="114.2" y="61.2">GPIO35</text>
<text x="77.3" y="66.5">GPIO1</text>
<text x="77.3" y="68.3">GPIO2</text>
<text x="77.3" y="70.1">GPIO3</text>
<text x="77.3" y="71.8">GPIO4</text>
<text x="112.3" y="68.3">SPICLK_N</text>
<text x="112.4" y="66.5">SPICLK_P</text>
<text x="116.2" y="71.8">SPIQ</text>
<text x="116.3" y="70.1">SPID</text>
<text x="77.3" y="73.6">GPIO5</text>
<text x="77.3" y="75.4">GPIO6</text>
<text x="77.3" y="77.2">GPIO7</text>
<text x="114.4" y="75.4">SPICS0</text>
<text x="114.4" y="73.6">SPICLK</text>
<text x="114.8" y="77.2">SPIWP</text>
<text x="77.3" y="79">GPIO8</text>
<text x="77.3" y="80.7">GPIO9</text>
<text x="113.2" y="80.7">VDD_SPI</text>
<text x="115.2" y="79">SPIHD</text>
<text x="175.1" y="79">CS</text>
<text x="175.1" y="82.5">DO</text>
<text x="181.4" y="82.5">HOLD</text>
<text x="182.5" y="79">VDD</text>
<text x="87.9" y="89.8" transform="rotate(-90 87.9 89.8)">GPIO10</text>
<text x="89.7" y="89.8" transform="rotate(-90 89.7 89.8)">GPIO11</text>
<text x="91.4" y="89.8" transform="rotate(-90 91.4 89.8)">GPIO12</text>
<text x="93.2" y="89.8" transform="rotate(-90 93.2 89.8)">GPIO13</text>
<text x="95" y="89.8" transform="rotate(-90 95 89.8)">GPIO14</text>
<text x="96.8" y="89.8" transform="rotate(-90 96.8 89.8)">VDD3P3_RTC</text>
<text x="98.6" y="89.8" transform="rotate(-90 98.6 89.8)">XTAL_32K_P</text>
<text x="100.3" y="89.8" transform="rotate(-90 100.3 89.8)">XTAL_32K_N</text>
<text x="102.1" y="89.8" transform="rotate(-90 102.1 89.8)">GPIO17</text>
<text x="103.9" y="89.8" transform="rotate(-90 103.9 89.8)">GPIO18</text>
<text x="105.7" y="89.8" transform="rotate(-90 105.7 89.8)">GPIO19</text>
<text x="107.4" y="89.8" transform="rotate(-90 107.4 89.8)">GPIO20</text>
<text x="109.2" y="89.8" transform="rotate(-90 109.2 89.8)">GPIO21</text>
<text x="111" y="89.8" transform="rotate(-90 111 89.8)">SPICS1</text>
<text x="175.1" y="86.1">WP</text>
<text x="175.1" y="89.6">GND</text>
<text x="182.7" y="86.1">CLK</text>
<text x="184.2" y="89.6">DI</text>
</g>
<g font-size="1.3">
<text x="22.2" y="1.3">5</text>
<text x="63" y="1.3">4</text>
<text x="103.9" y="1.3">3</text>
<text x="144.7" y="1.3">2</text>
<text x="185.6" y="1.3">1</text>
<text x=".5" y="20.8">D</text>
<text x="206.5" y="20.8">D</text>
<text x=".5" y="56.6">C</text>
<text x="206.5" y="56.6">C</text>
<text x=".5" y="92.5">B</text>
<text x="206.5" y="92.5">B</text>
<text x=".5" y="128.3">A</text>
<text x="206.5" y="128.3">A</text>
<text x="22.2" y="146.4">5</text>
<text x="63" y="146.4">4</text>
<text x="103.9" y="146.4">3</text>
<text x="144.7" y="146.4">2</text>
<text x="185.6" y="146.4">1</text>
</g>
</svg>
